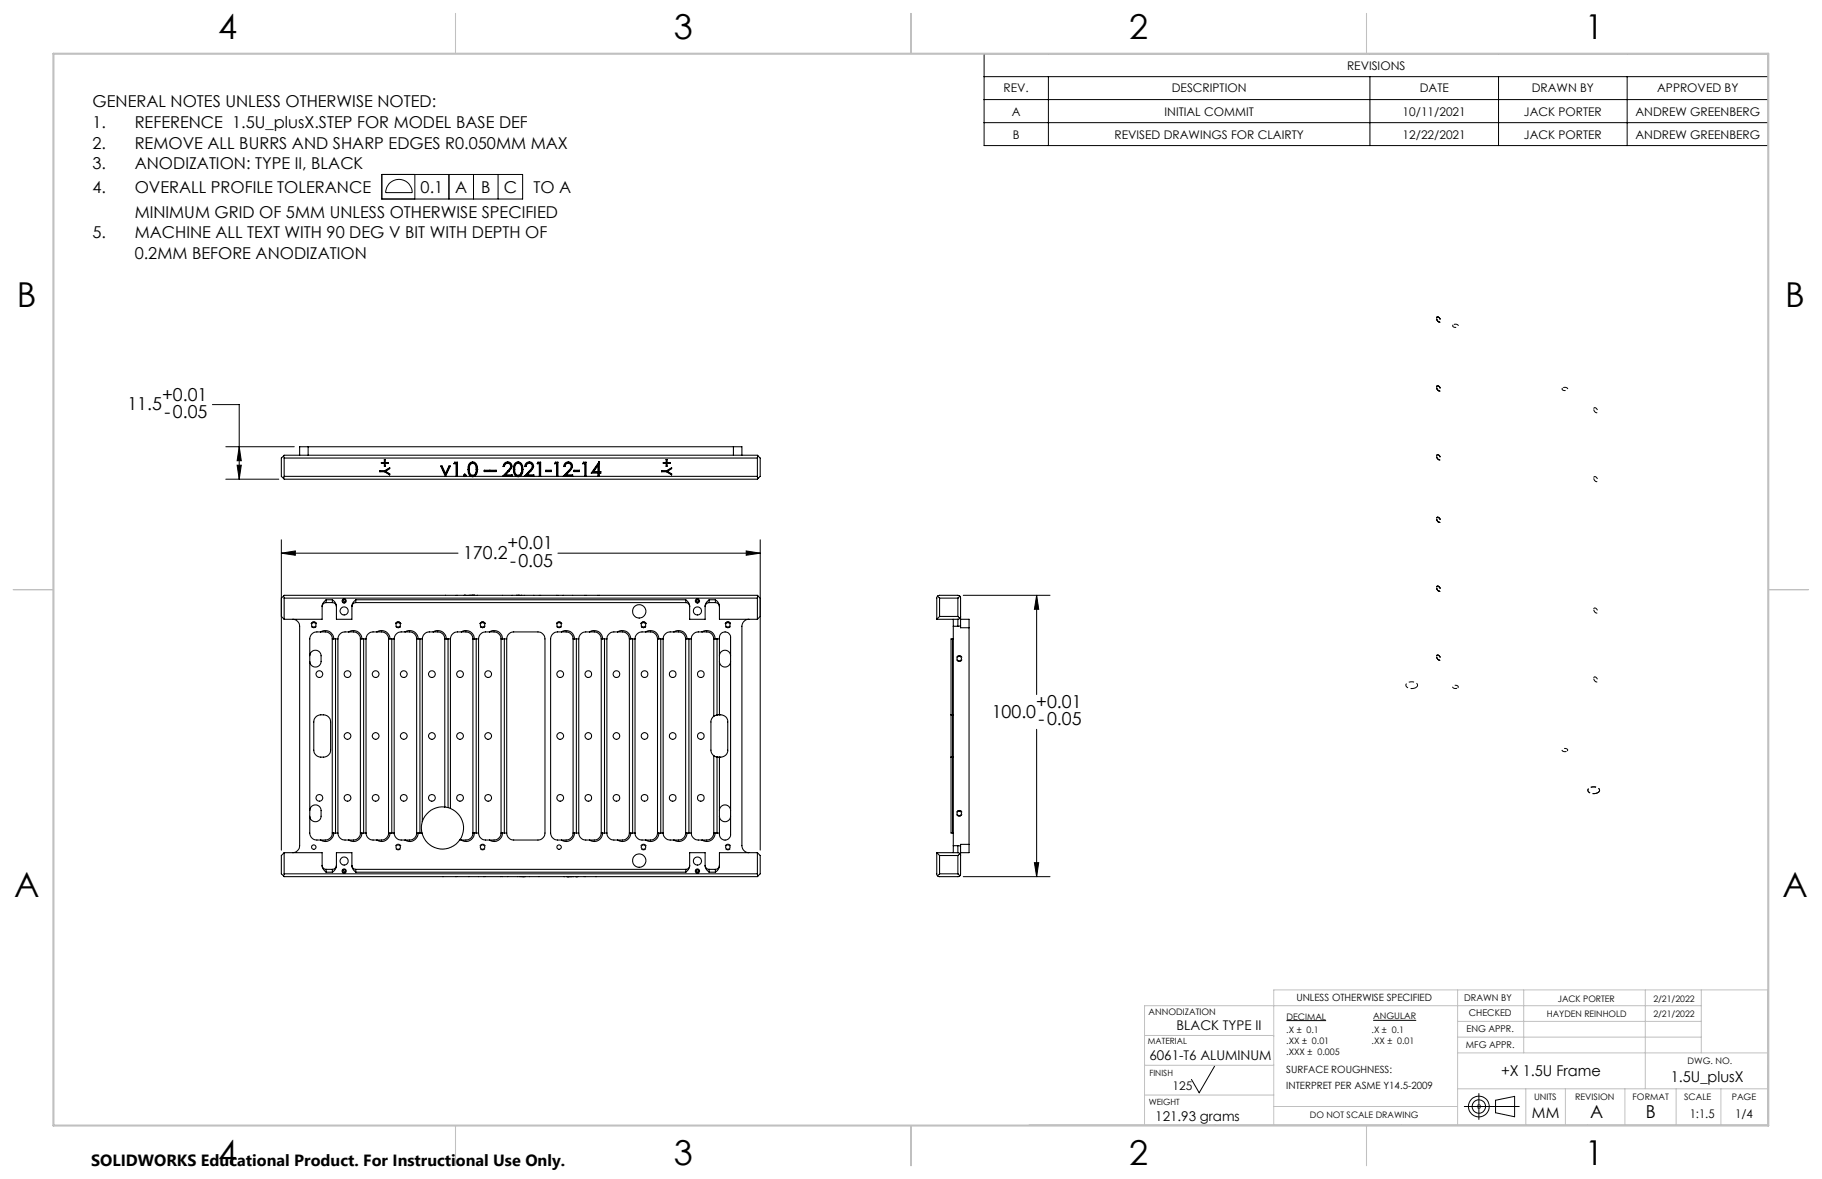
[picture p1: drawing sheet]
<svg xmlns="http://www.w3.org/2000/svg" width="432mm" height="279mm" viewBox="0 0 432 279" stroke-linecap="round" stroke-linejoin="round" font-family="sans-serif">
<g fill="none" stroke="#000" stroke-width=".24">
<path d="M233.2 12.7h185.9v21.8h-185.9zM233.2 18.2h185.9M248.5 18.2v16.3M324.7 18.2v16.3M355.1 18.2v16.3M385.6 18.2v16.3M233.2 23.6h185.9M233.2 29.1h185.9M90.5 41.3h33.4v5.9h-33.4zM92.2 43.6a3.1 3.1 0 0 1 3.4-.9 3.1 3.1 0 0 1 2.1 2.9h-6.3l.3-1.1zM98.3 41.3v5.9M106.4 41.3v5.9"/>
<path d="M112.2 41.3v5.9M118 41.3v5.9M50.3 95.9h6.4v17.7M53.5 105.9h16.2M53.5 113.6h12.6M56.2 110.2h1l-.5 3.4zM56.7 105.9l.5 3.3h-1zM66.7 131.1l3.3-.5v1zM66.7 127.9v73.6M66.7 131.1h41.8M132.2 131.1h48M176.8 130.6l3.4 .5-3.4 .5z"/>
<path d="M180.2 127.9v73.6M81.2 142.4l.4 .3M81.6 142.1l.2 .1 .1 .2M165 142.4l.3 .3M165.3 142.1l.3 .3M228.3 141.1h20.5M245.7 141.1l.5 3.3h-1.1zM245.7 141.1v23.5M245.7 172.8v35M81.2 206.4l.4 .4M81.6 206.1l.2 .1 .1 .2M165 206.4l.3 .4"/>
<path d="M165.3 206.1l.3 .3M228.3 207.8h20.5M245.1 204.4h1.1l-.5 3.4zM287.9 252.6l-3.7 6.4-1.8-3.2M304.9 241.9h9.4M325.4 241.8h10.2M350.5 259.2v6.1M347 262.2h13M350.1 261.9l.7 .7M350.8 261.9l-.7 .7M354.4 260.7l4.6-.9v4.9l-4.6-1z"/>
<circle cx="350.5" cy="262.2" r="2.45"/>
<circle cx="350.5" cy="262.2" r="1.59"/>
</g>
<g fill="none" stroke="#c0c0c0" stroke-width=".24">
<path d="M345.4 234.6v32M361.1 234.6v14.9M389.9 234.6v23.4M403.2 234.6v14.9M403.2 238.3h-131.9v28.3M271.3 245.4h30.6M271.3 252.4h30.6M271.3 259.5h30.6M345.4 249.5h73.5M345.4 258h73.5M345.4 242h57.8M345.4 245.8h57.8"/>
<path d="M361.6 258v8.6M371 258v8.6M385.1 258v8.6M397.2 258v8.6M407.8 258v8.6M243.9 266.6h175M301.9 262.2h43.5M350 262.2h1M350.1 261.9l.7 .7M350.5 261.7v1M350.8 261.9l-.7 .7M418.9 265.1v-30.5h-117v32"/>
</g>
<path d="M335.5 162.9a.69 .69 0 0 0 .4-.8 .69 .69 0 0 0-.8-.5 1.34 1.34 0 0 0-1.9 .9 1.81 1.81 0 0 0 2.3 .4M378.7 187.8a.69 .69 0 0 0 .3-.8 .69 .69 0 0 0-.7-.5 1.34 1.34 0 0 0-2 .9 1.81 1.81 0 0 0 2.4 .4" fill="none" stroke="#000" stroke-width=".24" stroke-dasharray="1.3 .6" stroke-linecap="butt"/>
<g fill="none" stroke="#000" stroke-width=".24" stroke-dasharray="1.3 .6" stroke-dashoffset="-.1" stroke-linecap="butt">
<path d="M340.5 75.4a.63 .63 0 0 0 .2 .7 .63 .63 0 0 0 .7 .1 .67 .67 0 0 0-.2-.8 .67 .67 0 0 0-.7-.1v.1M344.5 76.9a.63 .63 0 0 1 .6-.1 .63 .63 0 0 1 .4 .6 .67 .67 0 0 1-.7 .2 .67 .67 0 0 1-.5-.6l.2-.1M340.5 91.8a.63 .63 0 0 0 .2 .6 .63 .63 0 0 0 .7 .1 .67 .67 0 0 0-.2-.8 .67 .67 0 0 0-.7-.1v.2M370.4 91.9a.63 .63 0 0 1 .7-.1 .63 .63 0 0 1 .4 .5 .67 .67 0 0 1-.8 .3 .67 .67 0 0 1-.4-.6l.1-.1M377.7 96.9a.63 .63 0 0 0 .2 .7 .63 .63 0 0 0 .7 .1 .67 .67 0 0 0-.1-.8 .67 .67 0 0 0-.8-.1v.1M340.5 108.1a.63 .63 0 0 0 .2 .7 .63 .63 0 0 0 .7 0 .67 .67 0 0 0-.2-.7 .67 .67 0 0 0-.7-.2v.2M377.7 113.3a.63 .63 0 0 0 .2 .6 .63 .63 0 0 0 .7 .1 .67 .67 0 0 0-.1-.8 .67 .67 0 0 0-.8-.1v.2M340.5 122.9a.63 .63 0 0 0 .2 .7 .63 .63 0 0 0 .7 0 .67 .67 0 0 0-.2-.7 .67 .67 0 0 0-.7-.2v.2M340.5 139.2a.63 .63 0 0 0 .2 .7 .63 .63 0 0 0 .7 .1 .67 .67 0 0 0-.2-.8 .67 .67 0 0 0-.7-.1v.1M340.5 155.6a.63 .63 0 0 0 .2 .6 .63 .63 0 0 0 .7 .1 .67 .67 0 0 0-.2-.8 .67 .67 0 0 0-.7-.1v.2M377.7 144.4a.63 .63 0 0 0 .2 .7 .63 .63 0 0 0 .7 0 .67 .67 0 0 0-.1-.7 .67 .67 0 0 0-.8-.2v.2M345.4 163.1l.1-.1a.55 .55 0 0 0-.3-.6 .55 .55 0 0 0-.6 .1l-.2 .1a.55 .55 0 0 0 .2 .6 .55 .55 0 0 0 .7-.1h.1"/>
<path d="M371.3 178h.1a.55 .55 0 0 0-.2-.7 .55 .55 0 0 0-.7 .1l-.2 .1a.55 .55 0 0 0 .3 .7 .55 .55 0 0 0 .6-.1l.1-.1M377.7 160.7a.63 .63 0 0 0 .2 .7 .63 .63 0 0 0 .7 .1 .67 .67 0 0 0-.1-.8 .67 .67 0 0 0-.8-.1v.1"/>
</g>
<g fill="none" stroke="#000" stroke-width=".24" stroke-dasharray="1.3 .6" stroke-dashoffset=".4" stroke-linecap="butt">
<path d="M74.4 147.4a.67 .67 0 0 0-.6 1 .67 .67 0 0 0 1.1 .1 .67 .67 0 0 0-.4-1.1h-.1M94.4 147.4a.67 .67 0 0 0-.6 1 .67 .67 0 0 0 1.1 .1 .67 .67 0 0 0-.4-1.1h-.1M114.4 147.4a.67 .67 0 0 0-.6 1 .67 .67 0 0 0 1.1 .1 .67 .67 0 0 0-.4-1.1h-.1M132.5 147.4a.67 .67 0 0 0-.6 1 .67 .67 0 0 0 1.1 .1 .67 .67 0 0 0-.4-1.1h-.1M152.5 147.4a.67 .67 0 0 0-.6 1 .67 .67 0 0 0 1.1 .1 .67 .67 0 0 0-.4-1.1h-.1M172.5 147.4a.67 .67 0 0 0-.6 1 .67 .67 0 0 0 1.1 .1 .67 .67 0 0 0-.4-1.1h-.1M227.3 156.7a.67 .67 0 0 0 .6-.9 .67 .67 0 0 0-1.1-.1 .67 .67 0 0 0 .4 1h.1M227.3 155.4a.67 .67 0 0 1 .6 1 .67 .67 0 0 1-1.1 .1 .67 .67 0 0 1 .4-1.1h.1M227.3 193.4a.67 .67 0 0 0 .6-1 .67 .67 0 0 0-1.1-.1 .67 .67 0 0 0 .4 1.1h.1M227.3 192.1a.67 .67 0 0 1 .6 .9 .67 .67 0 0 1-1.1 .1 .67 .67 0 0 1 .4-1h.1M94.4 200.1a.67 .67 0 0 0-.6 .9 .67 .67 0 0 0 1.1 .1 .67 .67 0 0 0-.4-1h-.1M114.4 200.1a.67 .67 0 0 0-.6 .9 .67 .67 0 0 0 1.1 .1 .67 .67 0 0 0-.4-1h-.1"/>
<path d="M152.5 200.1a.67 .67 0 0 0-.6 .9 .67 .67 0 0 0 1.1 .1 .67 .67 0 0 0-.4-1h-.1M172.5 200.1a.67 .67 0 0 0-.6 .9 .67 .67 0 0 0 1.1 .1 .67 .67 0 0 0-.4-1h-.1"/>
</g>
<path d="M418.9 234.6v32" fill="none" stroke="#c0c0c0" stroke-width=".24" stroke-dasharray="15.2 1.3 1.3 1.3" stroke-dashoffset="1.2"/>
<path d="M108 3.2v9.5M215.9 3.2v9.5M323.8 3.2v9.5M3.1 139.7h9.6M419.1 139.7h9.5M108 266.7v9.6M215.9 266.7v9.6M323.8 266.7v9.6" fill="none" stroke="#c0c0c0" stroke-width=".25"/>
<path d="M12.7 12.7h406.4v254h-406.4z" fill="none" stroke="#c0c0c0" stroke-width=".5"/>
<g fill="#000">
<path d="M66.7 131.1l3.3-.5v1zM176.8 130.6l3.4 .5-3.4 .5zM56.7 105.9l.5 3.3h-1zM56.2 110.2h1l-.5 3.4zM245.7 141.1l.5 3.3h-1.1zM245.1 204.4h1.1l-.5 3.4z"/>
<path d="M81.3 142.2l-.1 .2h.4v-.3zM81.6 142.4v.3h.2l.1-.3zM165.1 142.2l-.1 .2h.3v-.3zM165.3 142.4v.3l.3-.2zM81.3 206.2l-.1 .2h.4v-.3zM81.6 206.4v.4l.3-.2v-.2zM165.1 206.1l-.1 .3h.3v-.3zM165.3 206.4v.4l.3-.3z"/>
</g>
<g fill="none" stroke="#000" stroke-width=".25">
<path d="M67.2 108.1l.1 .4M67.2 108.1l.1-.2h112.2l.2 .2M67.2 113.3l.1 .3h112.2l.2-.3M67.2 108.1l-.5 .4v4.4l.5 .4M67.3 112.9l-.1 .4M67.3 108.5v4.4M67.3 108.5h112.2M67.3 112.9h42.7M73 105.9h-2v2M73 105.9v2M73 105.9h100.8M90 111.6h1.1"/>
<path d="M90 111.8h1.1M90 111.6v.2M90 111.6l.1 .1M90.1 111.7h1.3M90.1 111.7l-.1 .1M90.4 109.6h.7M90.4 109.8h.7M90.4 109.6v.2M90.4 109.6l.1 .1M90.5 109.7h1.4M90.5 109.7l-.1 .1M91.1 108.9h.2"/>
<path d="M91.1 110.5h.2M91.1 108.9v.7M91.1 109.8v.7M91.1 108.9l.1 .1M91.1 109.6l.1 .1M91.1 111.8l1.3 .7M91.1 111.6l.1 .1M91.2 111.7h.1M91.2 111.7l1.1 .7M91.2 109.7l.1 .1M91.2 111.7l-.1 .1M91.2 109.7l-.1 .1"/>
<path d="M91.2 109v1.4M91.2 110.4l-.1 .1M91.2 110.4l.1 .1M91.3 109.6h.7M91.3 109.8h.7M91.3 108.9v.7M91.3 109.8v.7M91.3 109.6l-.1 .1M91.3 108.9l-.1 .1M91.4 111.7l1 .6M91.9 109.7l.1 .1M92 109.6v.2"/>
<path d="M92 109.6l-.1 .1M92.3 111l.1 .1M92.3 111l-1.1 .7M92.3 112.4l.1 .1M92.4 110.8l-1.3 .8M92.4 110.8v.3M92.4 112.3v.2M92.4 111.1l-1 .6M92.4 110.8l-.1 .2M92.4 112.3l-.1 .1M104.5 110.5h.3M104.5 110.5l1.1 2.4"/>
<path d="M104.5 110.5l.2 .1M104.7 110.6l.9 2 .9-2M104.8 110.5l.8 1.7M104.8 110.5l-.1 .1M105.6 112.2v.7M105.6 112.9h.1M106.4 110.5h.3M106.4 110.5l-.8 1.7M106.4 110.5l.1 .1M106.7 110.5l-1.1 2.4M106.7 110.5l-.2 .1M107.6 109.9h.5"/>
<path d="M107.8 109.5h.6M107.8 109.5l-.2 .4M107.8 109.5l.1 .2M107.9 109.7h.3M107.9 109.7l-.3 .2M108.1 109.9v3l.1-.2M108.2 109.7h.1M108.2 109.7v3M108.2 109.7l-.1 .2M108.4 109.5v3.4l-.2-.2M108.4 109.5l-.2 .2M109.9 112.6l.1 .3"/>
<path d="M109.9 112.6h.2M110 112.9h.1M110.1 112.6v.1M110.1 112.4l.3 .2M110.1 112.4l-.2 .2M110.1 112.4v.2M110.1 112.6h.1M110.1 112.7v.2M110.2 112.6l-.1 .1M110.2 112.6h.2M110.3 112.9h-.2M110.3 112.9h1.3"/>
<path d="M110.4 112.6l-.1 .3M110.9 111.2a1.53 1.53 0 0 0 .7 1.7M110.9 111.2h.2M111.1 111.2h.1M111.1 111.2a1.24 1.24 0 0 0 .9 1.6M111.2 111.2a1.16 1.16 0 0 0 .8 1.4M111.6 112.9l.4 .1M112 109.6h.1M112 109.6a.96 .96 0 0 0-.9 .9v.7M112 109.5a1.16 1.16 0 0 1 1.1 .9l.1 .8M112 109.5a1.34 1.34 0 0 0-1.1 1.7M112 109.5v.1"/>
<path d="M112 112.8v.2M112 112.8h.1M112 109.6a.95 .95 0 0 1 1 1v.6M112 109.8a.78 .78 0 0 1 .8 .7l.1 .7M112 109.6v.2M112 109.8a.78 .78 0 0 0-.7 .8l-.1 .6M112 112.6v.2M112.4 112.9l-.4 .1M112.4 112.9h10M112.7 112l.2 .1M112.7 112l-.2 .4-.5 .2M112.9 111.2h.1"/>
<path d="M112.9 111.2l-.2 .8M112.9 112.1l-.2 .4-.7 .3M113 111.2l-.1 .9M113 111.2h.1M113 111.2h.2M113.2 111.2a1.67 1.67 0 0 1-.8 1.7M114.8 111.8h1.2M114.8 111.4h1.2M114.8 111.4v.4M114.8 111.4l.1 .2M114.9 111.6h1M114.9 111.6l-.1 .2"/>
<path d="M115.9 111.6l.1 .2M116 111.4v.4M116 111.4l-.1 .2M116.3 111.8h1.3M116.3 111.4h1.3M116.3 111.4v.4M116.3 111.4l.2 .2M116.5 111.6h.9M116.5 111.6l-.2 .2M117.4 111.6l.2 .2M117.6 111.4v.4M117.6 111.4l-.2 .2"/>
<path d="M119.2 110.6h.3M119.4 110.4l.1 .2M119.4 110.4l-.2 .2M119.5 112.7h.1M119.5 112.7h1.7M119.8 112.5h1.6M119.8 112.5l-.3 .2M120.3 109.8a.71 .71 0 0 0-.8 .8M120.3 109.8l.6 .2 .1 .5M120.3 109.6v.2M120.3 109.6h.1M120.3 109.6a.83 .83 0 0 0-.9 .8"/>
<path d="M120.3 109.5a.94 .94 0 0 1 1 1M120.3 109.5a1.06 1.06 0 0 0-1.1 1.1M120.3 109.6a.84 .84 0 0 1 .9 .9M120.3 109.5v.1M120.4 111.5l.1 .1M120.4 111.5l-1.3 1.4 .4-.2M120.5 111.6l-1 1.1M120.5 111.5l.2 .2M120.5 111.5v.1M120.7 111.7l-.9 .8M121 110.5l-.6 1M121 110.5h.2"/>
<path d="M121.2 110.5h.1M121.2 110.5l-.2 .5-.5 .5M121.3 110.5v.3l-.6 .9M121.4 112.5v.4l-.2-.2M121.4 112.5l-.2 .2M121.7 111.2a1.53 1.53 0 0 0 .7 1.7M121.7 111.2h.1M121.8 111.2h.2M121.8 111.2a1.23 1.23 0 0 0 1 1.6M121.8 111.2h.1M122 111.2a1.16 1.16 0 0 0 .8 1.4M122.4 112.9l.4 .1"/>
<path d="M122.8 109.6a.95 .95 0 0 1 .9 1l.1 .6M122.8 109.8a.85 .85 0 0 1 .8 .7v.7M122.8 109.6v.2M122.8 109.6h.1M122.8 109.8a.78 .78 0 0 0-.8 .8v.6M122.8 109.6a.9 .9 0 0 0-.9 .9l-.1 .7M122.8 112.8h.1M122.8 112.6v.2M122.8 109.5a1.16 1.16 0 0 1 1.1 .9v.8M122.8 109.5h-.1a1.34 1.34 0 0 0-1 1.7M122.8 109.5v.1M122.8 112.8v.2"/>
<path d="M123.2 112.9l-.4 .1M123.2 112.9h56.3M123.5 112l.1 .1M123.5 112l-.2 .4-.5 .2M123.6 111.2h.2M123.6 111.2l-.1 .8M123.6 112.1a.86 .86 0 0 1-.8 .7M123.8 111.2l-.2 .9M123.8 111.2h.1M123.9 111.2a1.67 1.67 0 0 1-.7 1.7M124.4 110.6h.3M124.5 110.4l-.1 .2"/>
<path d="M124.5 110.4l.2 .2M124.6 112.7h.1M124.6 112.7h1.7M125 112.5h1.5M125 112.5l-.4 .2M125.4 109.5a.99 .99 0 0 1 1.1 1M125.4 109.5a1.06 1.06 0 0 0-1 1.1M125.4 109.8a.71 .71 0 0 0-.7 .8M125.4 109.8l.6 .2 .2 .5M125.4 109.5v.1M125.4 109.6a.84 .84 0 0 1 .9 .9M125.4 109.6v.2"/>
<path d="M125.4 109.6h.1M125.4 109.6a.83 .83 0 0 0-.9 .8M125.5 111.5l.1 .1M125.5 111.5l-1.3 1.4 .4-.2M125.6 111.6l-1 1.1M125.7 111.5l-.1 .1M125.7 111.5l.1 .2M125.8 111.7l-.8 .8M126.2 110.5l-.7 1M126.2 110.5h.1M126.3 110.5h.2M126.3 110.5h.1"/>
<path d="M126.3 110.5l-.6 1M126.5 110.5l-.2 .5-.5 .7M126.5 112.5v.4l-.2-.2M126.5 112.5l-.2 .2M127.3 109.9h.5M127.5 109.5h.6M127.5 109.5l-.2 .4M127.5 109.5l.1 .2M127.6 109.7h.4M127.6 109.7l-.3 .2M127.8 109.9v3l.2-.2M128 109.7h.1"/>
<path d="M128 109.7l-.2 .2M128 109.7v3M128.1 109.5v3.4l-.1-.2M128.1 109.5l-.1 .2M129.4 111.8h1.2M129.4 111.4h1.2M129.4 111.4v.4M129.4 111.4l.1 .2M129.5 111.6h1M129.5 111.6l-.1 .2M130.5 111.6l.1 .2M130.6 111.4v.4"/>
<path d="M130.6 111.4l-.1 .2M131.4 109.9h.5M131.6 109.5h.6M131.6 109.5l-.2 .4M131.6 109.5l.1 .2M131.7 109.7h.3M131.7 109.7l-.3 .2M131.9 109.9v3l.2-.2M132 109.7h.1M132.1 109.7v3M132.1 109.7l-.2 .2M132.2 109.5v3.4l-.1-.2"/>
<path d="M132.2 109.5l-.2 .2M133.6 110.6h.3M133.8 110.4l-.2 .2M133.8 110.4l.1 .2M133.8 112.7h1.8M133.8 112.7h.1M134.2 112.5h1.5M134.2 112.5l-.4 .2M134.7 109.8a.71 .71 0 0 0-.8 .8M134.7 109.8l.5 .2 .2 .5M134.7 109.6v.2M134.7 109.6h.1"/>
<path d="M134.7 109.6a.83 .83 0 0 0-.9 .8M134.7 109.5a.94 .94 0 0 1 1 1M134.7 109.5a1.06 1.06 0 0 0-1.1 1.1M134.7 109.5v.1M134.7 109.6a.84 .84 0 0 1 .8 .9M134.8 111.5l.1 .1M134.8 111.5l-1.3 1.4 .3-.2M134.9 111.6l-1.1 1.1M134.9 111.5l.1 .2M134.9 111.5v.1M135 111.7l-.8 .8M135.4 110.5l-.6 1"/>
<path d="M135.4 110.5h.1M135.5 110.5h.2M135.5 110.5l-.1 .5-.5 .5M135.5 110.5h.1M135.7 110.5l-.1 .3-.6 .9M135.7 112.5v.4l-.1-.2M135.7 112.5l-.1 .2M136 111.8h1.3M136 111.4h1.3M136 111.4v.4M136 111.4l.2 .2M136.2 111.6h.9"/>
<path d="M136.2 111.6l-.2 .2M137.1 111.6l.2 .2M137.3 111.4v.4M137.3 111.4l-.2 .2M138.1 109.9h.5M138.3 109.5h.6M138.3 109.5l-.2 .4M138.3 109.5l.1 .2M138.4 109.7h.3M138.4 109.7l-.3 .2M138.6 109.9v3l.1-.2M138.7 109.7h.1"/>
<path d="M138.7 109.7v3M138.7 109.7l-.1 .2M138.9 109.5v3.4l-.2-.2M138.9 109.5l-.2 .2M140.1 112.1h1.6M140.4 111.9h.1M140.4 111.9l-.3 .2M140.4 111.9h1.8M140.7 111.8h1M140.7 111.8l-.3 .1M141.7 110.3v1.5M141.7 112.1v.8l.2-.2"/>
<path d="M141.7 110.3l-1 1.5M141.7 111.8l.2 .1M141.9 109.9h.1M141.9 109.9l-1.5 2M141.9 109.9v2.8M141.9 109.9l-.2 .4M141.9 112l.1 .1M142 109.5v2.3M142 109.5l-1.9 2.6M142 109.5h.1M142 109.5l-.1 .4M142 112.1v.8l-.1-.2"/>
<path d="M142 112.1h.4M142 111.8h.4M142 111.8l-.3 .3M142.2 111.9l.2 .2M142.4 111.8v.3M142.4 111.8l-.2 .1M156.8 111.6h1.1M156.8 111.6v.2M156.8 111.8h1.1M156.8 111.6l.1 .1M156.9 111.7h1.3M156.9 111.7l-.1 .1"/>
<path d="M157.2 109.6v.2M157.2 109.6h.7M157.2 109.8h.7M157.2 109.6l.1 .1M157.3 109.7h1.4M157.3 109.7l-.1 .1M157.9 108.9h.2M157.9 108.9v.7M157.9 109.8v.7M157.9 110.5h.2M157.9 108.9l.1 .1M157.9 109.6l.2 .2"/>
<path d="M157.9 111.7h.1M157.9 111.8l1.3 .7M157.9 111.6l.1 .1M158 110.4l-.1 .1M158 111.7l-.1 .1M158 111.7l1.1 .7M158 109v1.4M158 110.4l.1 .1M158.1 109.6h.7M158.1 109.8h.7M158.1 108.9v.7M158.1 109.8v.7"/>
<path d="M158.1 109.6l-.2 .2M158.1 108.9l-.1 .1M158.2 111.7l1 .6M158.7 109.7l.1 .1M158.8 109.6v.2M158.8 109.6l-.1 .1M159.1 111l.1 .1M159.1 111l-1.1 .7M159.1 112.4l.1 .1M159.2 110.8l-1.3 .8M159.2 110.8v.3M159.2 112.3v.2"/>
<path d="M159.2 111.1l-1 .6M159.2 110.8l-.1 .2M159.2 112.3l-.1 .1M173.8 105.9h2v2M173.8 105.9v2M179.5 112.9l.2 .4M179.5 108.5v4.4M179.7 108.1l-.2 .4M179.7 108.1l.5 .4v4.4l-.5 .4M67.2 141.3l.1 .4M67.2 141.3l-.5 .4v4.4l.6 .7M67.3 141.7v5.1"/>
<path d="M67.3 141.7h112.2M69.4 146.8a1.69 1.69 0 0 1 1.6 1.6v52a1.69 1.69 0 0 1-1.6 1.7M73.4 155.4a1.34 1.34 0 0 1 1.4-1.3 1.34 1.34 0 0 1 1.3 1.3 2.38 2.38 0 0 1-.4 2.3 1.34 1.34 0 0 1-1.5 .3 1.34 1.34 0 0 1-.8-1.3M76 149.8a1.99 1.99 0 0 1 3.1 1.6M76 149.8a2.14 2.14 0 0 1 2.6 1l.1 .6M76 149.8a1.92 1.92 0 0 0-2.6 1.6v46a1.9 1.9 0 0 0 2.6 1.7M77.3 142.1v.1a2.05 2.05 0 0 0-1 1.4v3.2h-9M77.3 142.1v.7M77.3 142.8a.96 .96 0 0 0-1 1M77.3 142.1h1.5M77.3 142.8h1.5M78.7 151.4h.8"/>
<path d="M78.7 151.4v46M78.8 142.1v.1a1.89 1.89 0 0 1 .9 1.4v3.2h3.7v-3.2a2.05 2.05 0 0 1 .9-1.5M78.8 142.1v.7M78.8 142.8a.96 .96 0 0 1 .9 1M79.5 151.4h.6M79.5 151.4v46M80.1 151.4v46M82.7 149.8a1.99 1.99 0 0 1 3.1 1.6M82.7 149.8a2.14 2.14 0 0 1 2.6 1l.1 .6M82.7 149.8a1.92 1.92 0 0 0-2.6 1.6M84.3 142.1v.7M84.3 142.8a.97 .97 0 0 0-.9 1"/>
<path d="M84.3 142.1h78.2M84.3 142.8h78.2M85.4 151.4h.8M85.4 151.4v46M86.2 151.4h.5M86.2 151.4v46M86.7 151.4v46M89.3 149.8a1.99 1.99 0 0 1 3.1 1.6M89.3 149.8a2.14 2.14 0 0 1 2.7 1l.1 .6M89.3 149.8a1.92 1.92 0 0 0-2.6 1.6M92.1 151.4h.8M92.1 151.4v46"/>
<path d="M92.9 151.4h.5M92.9 151.4v46M93.4 151.4v46M96 149.8a1.99 1.99 0 0 1 3.1 1.6M96 149.8a2.14 2.14 0 0 1 2.6 1l.1 .6M96 149.8a1.92 1.92 0 0 0-2.6 1.6M98.7 151.4h.8M98.7 151.4v46M99.5 151.4h.6M99.5 151.4v46M100.1 151.4v43.3M102.7 149.8a1.99 1.99 0 0 1 3.1 1.6"/>
<path d="M102.7 149.8a2.14 2.14 0 0 1 2.6 1l.1 .6M102.7 149.8a1.92 1.92 0 0 0-2.6 1.6M105.4 151.4h.8M105.4 151.4v39.8M106.2 151.4h.6M106.2 151.4v40M106.8 151.4v40.2M109.3 149.8a1.99 1.99 0 0 1 3.1 1.6M109.3 149.8a2.14 2.14 0 0 1 2.7 1l.1 .6M109.3 149.8a1.92 1.92 0 0 0-2.5 1.6M110 141.1h-42.7l-.1 .2M110 141.1h.1"/>
<path d="M110.1 141.1h1.9M110.1 141.1h.3M111.2 141.1h.4M111.7 141.1h.8M112 141.1h.4M112.1 151.4v46M112.1 151.4h.8M112.4 141.1h10M112.9 151.4h.5M112.9 151.4v46M113.4 151.4v46M116 149.8a1.99 1.99 0 0 1 3.1 1.6"/>
<path d="M116 149.8a2.14 2.14 0 0 1 2.6 1l.1 .6M116 149.8a1.92 1.92 0 0 0-2.6 1.6M118.7 151.4h.8M118.7 151.4v46M119.5 151.4h.6M119.5 151.4v46M120.1 151.4a1.69 1.69 0 0 1 1.6-1.6h5.8a1.69 1.69 0 0 1 1.7 1.6v46a1.69 1.69 0 0 1-1.7 1.7h-5.8a1.69 1.69 0 0 1-1.6-1.7M120.1 151.4v46M122.4 141.1h.4M122.8 141.1h.4M123.2 141.1h56.3l.2 .2M123.5 141.1h.1"/>
<path d="M133.1 149.8a1.99 1.99 0 0 1 3.1 1.6M133.1 149.8a2.14 2.14 0 0 1 2.6 1l.1 .6M133.1 149.8a1.92 1.92 0 0 0-2.6 1.6v46a1.9 1.9 0 0 0 2.6 1.7M135.8 151.4h.8M135.8 151.4v46M136.6 151.4h.6M136.6 151.4v46M137.2 151.4v46M139.7 149.8a1.99 1.99 0 0 1 3.1 1.6M139.7 149.8h.5a1.8 1.8 0 0 1 2.3 1.6M139.7 149.8a1.92 1.92 0 0 0-2.5 1.6M142.5 151.4h.8"/>
<path d="M142.5 151.4v46M143.3 151.4h.5M143.3 151.4v46M143.8 151.4v46M146.4 149.8a2.01 2.01 0 0 1 3.1 1.6M146.4 149.8h.5a1.8 1.8 0 0 1 2.3 1.6M146.4 149.8a1.9 1.9 0 0 0-2.6 1.6M149.2 151.4h.7M149.2 151.4v46M149.9 151.4h.6M149.9 151.4v46M150.5 151.4v46"/>
<path d="M153 149.8a1.98 1.98 0 0 1 3.1 1.6M153 149.8h.6a1.8 1.8 0 0 1 2.2 1.6M153 149.8a1.9 1.9 0 0 0-2.5 1.6M155.8 151.4h.8M155.8 151.4v46M156.6 151.4h.6M156.6 151.4v46M157.2 151.4v46M159.7 149.8a1.98 1.98 0 0 1 3.1 1.6M159.7 149.8h.5a1.8 1.8 0 0 1 2.3 1.6M159.7 149.8a1.9 1.9 0 0 0-2.5 1.6M162.5 151.4h.8"/>
<path d="M162.5 151.4v46M162.5 142.1v.1a1.89 1.89 0 0 1 .9 1.4v3.2h3.7v-3.2a1.95 1.95 0 0 1 1-1.5M162.5 142.1v.7M162.5 142.8a.9 .9 0 0 1 .9 1M163.3 151.4h.5M163.3 151.4v46M163.8 151.4v46M166.4 149.8a1.98 1.98 0 0 1 3.1 1.6M166.4 149.8h.5a1.8 1.8 0 0 1 2.3 1.6M166.4 149.8a1.9 1.9 0 0 0-2.6 1.6M168.1 142.1v.7M168.1 142.8a.96 .96 0 0 0-1 1"/>
<path d="M168.1 142.1h1.4M168.1 142.8h1.4M169.2 151.4h.7M169.2 151.4v18.4M169.5 142.1v.1a1.81 1.81 0 0 1 1 1.4v3.2h9M169.5 142.1v.7M169.5 142.8a.96 .96 0 0 1 1 1M169.9 151.4h.6M169.9 151.4v18M170.5 156.7a1.32 1.32 0 0 0 1.3 1.4 1.32 1.32 0 0 0 1.3-1.4M170.5 155.4a1.32 1.32 0 0 1 1.3-1.3 1.32 1.32 0 0 1 1.3 1.3M177.5 146.8a1.69 1.69 0 0 0-1.7 1.6v52a1.69 1.69 0 0 0 1.7 1.7"/>
<path d="M179.5 141.7v5.1M179.7 141.3l-.2 .4M179.7 141.3l.5 .4v4.4l-.7 .7M222 146.8h5M222.2 141.3l-.2 .3v5.2M222.2 141.3l.5-.2h4.3l.5 .2M222.2 141.3l.5 .4M222.7 141.7h4.3M222.7 141.7v4.4M222.7 146.1l-.7 .7M222.7 146.1h4.3M225.7 151.4h-.3v46h.3"/>
<path d="M225.7 151.4h.2M225.7 151.4v18M225.9 146.8v1.6M225.9 148.4h1.1M225.9 148.4v52M227 146.8v1.6M227 141.7v4.4M227 146.1l.5 .4M227.5 146.5l-.5 .3M227.5 141.3l.1 .3v4.5M227.5 141.3l-.5 .4M227.6 146.1l-.1 .4"/>
<path d="M227.6 148.3l-.6 .1M227.6 146.1v2.2M227.6 146.8h2.1v2M227.6 148.3v.5h2.1M229.7 148.8v51.3M74.9 169.9a2.07 2.07 0 0 1 2.1-.5 2.07 2.07 0 0 1 1.4 1.7v6.7a2.02 2.02 0 0 1-2 1.7 2.02 2.02 0 0 1-2-1.7v-6.7l.1-.7zM169.2 179.1l.7 .3M169.2 169.8a1.58 1.58 0 0 0-.7 1.3v6.7a1.57 1.57 0 0 0 .7 1.3M169.2 179.1v18.3M169.9 179.4h.6M169.9 169.4l-.7 .4M169.9 179.4v18"/>
<path d="M170.5 169.4h-.6M170.5 169.4v-18.3a1.32 1.32 0 0 1 1.3-1.3 1.32 1.32 0 0 1 1.3 1.3v46.6a1.32 1.32 0 0 1-1.3 1.4 1.32 1.32 0 0 1-1.3-1.4v-18.3M170.5 169.4a1.71 1.71 0 0 1 2 1.7v6.7a1.67 1.67 0 0 1-2 1.6M225.7 169.4h-.3l.5 .1M225.7 169.4h.2M225.7 179.4h.2M225.7 169.5v9.9M225.7 179.4v18M225.9 179.3l-.5 .1h.3M73.4 192.1a1.34 1.34 0 0 1 1.4-1.4 1.34 1.34 0 0 1 1.3 1.4 2.34 2.34 0 0 1-.4 2.2 1.34 1.34 0 0 1-1.4 .3 1.34 1.34 0 0 1-.9-1.2M78.7 197.4a1.68 1.68 0 0 1-2 1.7h-.7M78.7 197.4h.8"/>
<path d="M79.1 197.4a1.99 1.99 0 0 1-3.1 1.7M79.5 197.4h.6M80.1 197.4a1.9 1.9 0 0 0 2.6 1.7M85.4 197.4a1.68 1.68 0 0 1-2 1.7h-.7M85.4 197.4h.8M85.8 197.4a1.99 1.99 0 0 1-3.1 1.7M86.2 197.4h.5M86.7 197.4a1.9 1.9 0 0 0 2.6 1.7M92.1 197.4a1.68 1.68 0 0 1-2 1.7h-.8M92.1 197.4h.8M92.4 197.4a1.99 1.99 0 0 1-3.1 1.7M92.9 197.4h.5"/>
<path d="M93.4 197.4a1.9 1.9 0 0 0 2.6 1.7M98.7 197.4a1.68 1.68 0 0 1-2 1.7h-.7M98.7 197.4h.8M99.1 197.4a1.99 1.99 0 0 1-3.1 1.7M99.5 197.4h.5M100 197.4a5 5 0 0 0 3.9 3.7 5 5 0 0 0 5-2M100.1 194.7l-.2 1 .1 1.7M105.4 191.2l.8 .2M105.4 191.2a5 5 0 0 0-5.3 3.5M106.2 191.4l.6 .2M106.8 191.6a5 5 0 0 1 2.1 7.5M108.9 199.1h.4"/>
<path d="M112.1 197.4a1.68 1.68 0 0 1-2 1.7h-.8M112.1 197.4h.8M112.4 197.4a1.99 1.99 0 0 1-3.1 1.7M112.9 197.4h.5M113.4 197.4a1.9 1.9 0 0 0 2.6 1.7M118.7 197.4a1.73 1.73 0 0 1-2 1.7h-.7M118.7 197.4h.8M119.1 197.4a1.99 1.99 0 0 1-3.1 1.7M119.5 197.4h.6M135.8 197.4a1.73 1.73 0 0 1-2 1.7h-.7M135.8 197.4h.8M136.2 197.4a1.99 1.99 0 0 1-3.1 1.7"/>
<path d="M136.6 197.4h.6M137.2 197.4a1.9 1.9 0 0 0 2.5 1.7M142.5 197.4a1.73 1.73 0 0 1-2 1.7h-.8M142.5 197.4h.8M142.8 197.4a1.99 1.99 0 0 1-3.1 1.7M143.3 197.4h.5M143.8 197.4a1.89 1.89 0 0 0 2.6 1.7M149.2 197.4a1.73 1.73 0 0 1-2.1 1.7h-.7M149.2 197.4h.7M149.5 197.4a2.01 2.01 0 0 1-3.1 1.7M149.9 197.4h.6M150.5 197.4a1.89 1.89 0 0 0 2.5 1.7"/>
<path d="M155.8 197.4a1.73 1.73 0 0 1-2 1.7h-.8M155.8 197.4h.8M156.1 197.4a1.98 1.98 0 0 1-3.1 1.7M156.6 197.4h.6M157.2 197.4a1.89 1.89 0 0 0 2.5 1.7M162.5 197.4a1.73 1.73 0 0 1-2 1.7h-.8M162.5 197.4h.8M162.8 197.4a1.98 1.98 0 0 1-3.1 1.7M163.3 197.4h.5M163.8 197.4a1.89 1.89 0 0 0 2.6 1.7M169.2 197.4a1.73 1.73 0 0 1-2.1 1.7h-.7M169.2 197.4h.7"/>
<path d="M169.5 197.4a1.98 1.98 0 0 1-3.1 1.7M169.9 197.4h.6M170.5 192.1a1.32 1.32 0 0 1 1.3-1.4 1.32 1.32 0 0 1 1.3 1.4M170.5 193.4a1.32 1.32 0 0 0 1.3 1.3 1.32 1.32 0 0 0 1.3-1.3M225.7 197.4h.2M67.2 207.5l.1 .3h56.8M67.3 202.1h9v3.1a2.24 2.24 0 0 0 1 1.5M67.3 207.1l-.1 .4M67.3 207.1h112.2M67.3 202.1v5M67.3 202.1l-.6 .6v4.4l.5 .4M76.3 205.1a.96 .96 0 0 0 1 .9"/>
<path d="M77.3 206v.7M77.3 206.7h1.5M77.3 206h1.5M78.8 206.7a2.05 2.05 0 0 0 .9-1.5v-3.1h3.7v3.1a2.05 2.05 0 0 0 .9 1.5M78.8 206v.7M79.7 205.1a.96 .96 0 0 1-.9 .9M83.4 205.1a.97 .97 0 0 0 .9 .9M84.3 206v.7M84.3 206.7h78.2M84.3 206h78.2M123.2 207.8h.1M123.7 207.8h.3"/>
<path d="M124 207.8h.4M124.1 207.8h10.3M134.3 207.8h.5M134.4 207.8h.4M134.8 207.8h.4M135.2 207.8h1.5M135.3 207.8h.3M136.4 207.8h.3M136.7 207.8h.3M162.5 206.7a2.05 2.05 0 0 0 .9-1.5v-3.1h3.7v3.1a1.95 1.95 0 0 0 1 1.5M162.5 206v.7M163.4 205.1a.9 .9 0 0 1-.9 .9"/>
<path d="M167.1 205.1a.96 .96 0 0 0 1 .9M168.1 206v.7M168.1 206.7h1.4M168.1 206h1.4M169.5 206v.7M170.5 205.1a.96 .96 0 0 1-1 .9M179.5 202.1h-9v3.1a1.95 1.95 0 0 1-1 1.5M179.5 207.1l.2 .4M179.5 202.1v5M179.5 202.1l.7 .6v4.4l-.5 .4M179.7 207.5l-.2 .3h-42.8M222 202.1v5.1l.2 .3"/>
<path d="M222 202.1h5M222 202.1l.7 .6M222.2 207.5l.3 .3h4.6l.4-.3M222.7 207.1h4.3M222.7 207.1l-.5 .4M222.7 202.7h4.3M222.7 202.7v4.4M225.9 200.4v1.7M225.9 200.4h1.1M227 202.1l.5 .2M227 200.4l.6 .1M227 200.4v1.7"/>
<path d="M227 207.1l.5 .4M227 202.7v4.4M227.5 202.3l.1 .4M227.5 202.3l-.5 .4M227.6 202.7v4.5l-.1 .3M227.6 200.5v2.2M229.7 200.1v2h-2.1M229.7 200.1h-2.1v.4"/>
<circle cx="74.4" cy="148.1" r=".54"/>
<circle cx="75.7" cy="159.8" r=".8"/>
<circle cx="81.6" cy="142.4" r=".5"/>
<circle cx="81.6" cy="142.4" r=".34"/>
<circle cx="81.6" cy="144.8" r=".96"/>
<circle cx="82.4" cy="159.8" r=".8"/>
<circle cx="89" cy="159.8" r=".8"/>
<circle cx="94.4" cy="148.1" r=".54"/>
<circle cx="95.7" cy="159.8" r=".8"/>
<circle cx="102.4" cy="159.8" r=".8"/>
<circle cx="109" cy="159.8" r=".8"/>
<circle cx="114.4" cy="148.1" r=".54"/>
<circle cx="115.7" cy="159.8" r=".8"/>
<circle cx="132.5" cy="148.1" r=".54"/>
<circle cx="132.8" cy="159.8" r=".8"/>
<circle cx="139.4" cy="159.8" r=".8"/>
<circle cx="146.1" cy="159.8" r=".8"/>
<circle cx="151.5" cy="144.9" r="1.59"/>
<circle cx="152.5" cy="148.1" r=".54"/>
<circle cx="152.8" cy="159.7" r=".81"/>
<circle cx="159.4" cy="159.7" r=".81"/>
<circle cx="165.3" cy="142.4" r=".5"/>
<circle cx="165.3" cy="144.8" r=".96"/>
<circle cx="165.3" cy="142.4" r=".33"/>
<circle cx="166.1" cy="159.7" r=".81"/>
<circle cx="172.5" cy="148.1" r=".53"/>
<circle cx="227.3" cy="156.1" r=".54"/>
<circle cx="82.4" cy="174.4" r=".8"/>
<circle cx="89" cy="174.4" r=".8"/>
<circle cx="95.7" cy="174.4" r=".8"/>
<circle cx="102.4" cy="174.4" r=".8"/>
<circle cx="109" cy="174.4" r=".8"/>
<circle cx="115.7" cy="174.4" r=".8"/>
<circle cx="132.8" cy="174.4" r=".8"/>
<circle cx="139.4" cy="174.4" r=".8"/>
<circle cx="146.1" cy="174.4" r=".8"/>
<circle cx="152.8" cy="174.4" r=".81"/>
<circle cx="159.4" cy="174.4" r=".81"/>
<circle cx="166.1" cy="174.4" r=".81"/>
<circle cx="75.7" cy="189.1" r=".8"/>
<circle cx="82.4" cy="189.1" r=".8"/>
<circle cx="89" cy="189.1" r=".8"/>
<circle cx="95.7" cy="189.1" r=".8"/>
<circle cx="102.4" cy="189.1" r=".8"/>
<circle cx="109" cy="189.1" r=".8"/>
<circle cx="115.7" cy="189.1" r=".8"/>
<circle cx="132.8" cy="189.1" r=".8"/>
<circle cx="139.4" cy="189.1" r=".8"/>
<circle cx="146.1" cy="189.1" r=".8"/>
<circle cx="152.8" cy="189.1" r=".81"/>
<circle cx="159.4" cy="189.1" r=".81"/>
<circle cx="166.1" cy="189.1" r=".81"/>
<circle cx="227.3" cy="192.8" r=".53"/>
<circle cx="74.4" cy="200.8" r=".54"/>
<circle cx="81.6" cy="206.4" r=".5"/>
<circle cx="81.6" cy="204" r=".96"/>
<circle cx="81.6" cy="206.4" r=".35"/>
<circle cx="94.4" cy="200.8" r=".54"/>
<circle cx="114.4" cy="200.8" r=".54"/>
<circle cx="132.5" cy="200.8" r=".54"/>
<circle cx="151.5" cy="203.9" r="1.58"/>
<circle cx="152.5" cy="200.8" r=".54"/>
<circle cx="165.3" cy="206.4" r=".5"/>
<circle cx="165.3" cy="204" r=".96"/>
<circle cx="165.3" cy="206.4" r=".34"/>
<circle cx="172.5" cy="200.8" r=".53"/>
</g>
<g font-size="8.1">
<text x="51.7" y="9.3">4</text>
<text x="159.7" y="9.3">3</text>
<text x="267.6" y="9.3">2</text>
<text x="375.6" y="9.3">1</text>
<text x="4" y="72.8">B</text>
<text x="423.1" y="72.8">B</text>
<text x="3.3" y="212.5">A</text>
<text x="422.4" y="212.5">A</text>
<text x="51.7" y="276">4</text>
<text x="159.7" y="276">3</text>
<text x="267.6" y="276">2</text>
<text x="375.6" y="276">1</text>
</g>
<g font-size="4.2">
<text x="38.4" y="94.9">+0.01</text>
<text x="30.2" y="97.2">11.5</text>
<text x="39" y="99.1">-0.05</text>
<text x="120.3" y="130.1">+0.01</text>
<text x="109.7" y="132.4">170.2</text>
<text x="120.9" y="134.3">-0.05</text>
<text x="245.6" y="167.8">+0.01</text>
<text x="235" y="170.1">100.0</text>
<text x="246.2" y="171.9">-0.05</text>
<text x="376.9" y="265">A</text>
<text x="390.1" y="265">B</text>
</g>
<g font-size="3.9">
<text x="21.9" y="25.4">GENERAL NOTES UNLESS OTHERWISE NOTED:</text>
<text x="21.9" y="30.3">1.</text>
<text x="21.9" y="35.2">2.</text>
<text x="31.9" y="30.3">REFERENCE 1.5U_plusX.STEP FOR MODEL BASE DEF</text>
<text x="31.9" y="35.2">REMOVE ALL BURRS AND SHARP EDGES R0.050MM MAX</text>
<text x="21.9" y="40.1">3.</text>
<text x="31.9" y="40.1">ANODIZATION: TYPE II, BLACK</text>
<text x="21.9" y="45.7">4.</text>
<text x="31.9" y="45.7">OVERALL PROFILE TOLERANCE</text>
<text x="99.7" y="45.7">0.1</text>
<text x="107.9" y="45.7">A</text>
<text x="114" y="45.7">B</text>
<text x="119.4" y="45.7">C</text>
<text x="126.4" y="45.7">TO A</text>
<text x="31.9" y="51.6">MINIMUM GRID OF 5MM UNLESS OTHERWISE SPECIFIED</text>
<text x="21.9" y="56.4">5.</text>
<text x="31.9" y="56.4">MACHINE ALL TEXT WITH 90 DEG V BIT WITH DEPTH OF</text>
<text x="31.9" y="61.3">0.2MM BEFORE ANODIZATION</text>
</g>
<text font-size="3.8" x="21.6" y="276.3">SOLIDWORKS Educational Product. For Instructional Use Only.</text>
<g font-size="3.5">
<text x="355.8" y="255">+X 1.5U Frame</text>
<text x="396" y="256.5">1.5U_plusX</text>
<text x="363.1" y="265">MM</text>
</g>
<g font-size="3.2">
<text x="278.8" y="244">BLACK TYPE II</text>
<text x="272.4" y="251.2">6061-T6 ALUMINUM</text>
<text x="273.8" y="265.6">121.93 grams</text>
</g>
<g font-size="2.8">
<text x="319.2" y="16.5">REVISIONS</text>
<text x="237.8" y="21.9">REV.</text>
<text x="277.7" y="21.9">DESCRIPTION</text>
<text x="336.5" y="21.9">DATE</text>
<text x="363" y="21.9">DRAWN BY</text>
<text x="392.7" y="21.9">APPROVED BY</text>
<text x="239.8" y="27.4">A</text>
<text x="276" y="27.4">INITIAL COMMIT</text>
<text x="332.4" y="27.4">10/11/2021</text>
<text x="361.2" y="27.4">JACK PORTER</text>
<text x="387.6" y="27.4">ANDREW GREENBERG</text>
<text x="240" y="32.8">B</text>
<text x="264.1" y="32.8">REVISED DRAWINGS FOR CLAIRTY</text>
<text x="332.4" y="32.8">12/22/2021</text>
<text x="361.2" y="32.8">JACK PORTER</text>
<text x="387.6" y="32.8">ANDREW GREENBERG</text>
<text x="277.9" y="258.4">125</text>
<text x="400.5" y="265">1:1.5</text>
<text x="411.2" y="265">1/4</text>
</g>
<g font-size="2.4">
<text x="307.2" y="237.2">UNLESS OTHERWISE SPECIFIED</text>
<text x="304.8" y="254.3">SURFACE ROUGHNESS:</text>
<text x="304.8" y="258.2">INTERPRET PER ASME Y14.5-2009</text>
</g>
<g font-size="2.2">
<text x="347" y="237.2">DRAWN BY</text>
<text x="347.6" y="244.7">ENG APPR.</text>
<text x="348.1" y="240.9">CHECKED</text>
<text x="347.4" y="248.4">MFG APPR.</text>
</g>
<g font-size="2.1">
<text x="369.2" y="237.4">JACK PORTER</text>
<text x="391.8" y="237.4">2/21/2022</text>
<text x="272.2" y="240.6">ANNODIZATION</text>
<text x="304.8" y="244.7">.X ± 0.1</text>
<text x="304.9" y="241.6">DECIMAL</text>
<text x="325" y="244.7">.X ± 0.1</text>
<text x="325.4" y="241.6">ANGULAR</text>
<text x="366.6" y="241.1">HAYDEN REINHOLD</text>
<text x="391.8" y="241.1">2/21/2022</text>
<text x="304.8" y="247.4">.XX ± 0.01</text>
<text x="304.8" y="249.9">.XXX ± 0.005</text>
<text x="325" y="247.3">.XX ± 0.01</text>
<text x="400" y="252.1">DWG. NO.</text>
<text x="363.5" y="260.7">UNITS</text>
<text x="373.3" y="260.7">REVISION</text>
<text x="386.9" y="260.7">FORMAT</text>
<text x="399.1" y="260.7">SCALE</text>
<text x="410.4" y="260.7">PAGE</text>
<text x="310.4" y="265">DO NOT SCALE DRAWING</text>
</g>
<g font-size="2">
<text x="272" y="247.3">MATERIAL</text>
<text x="272.4" y="254.9">FINISH</text>
<text x="272.2" y="262">WEIGHT</text>
</g>
</svg>
